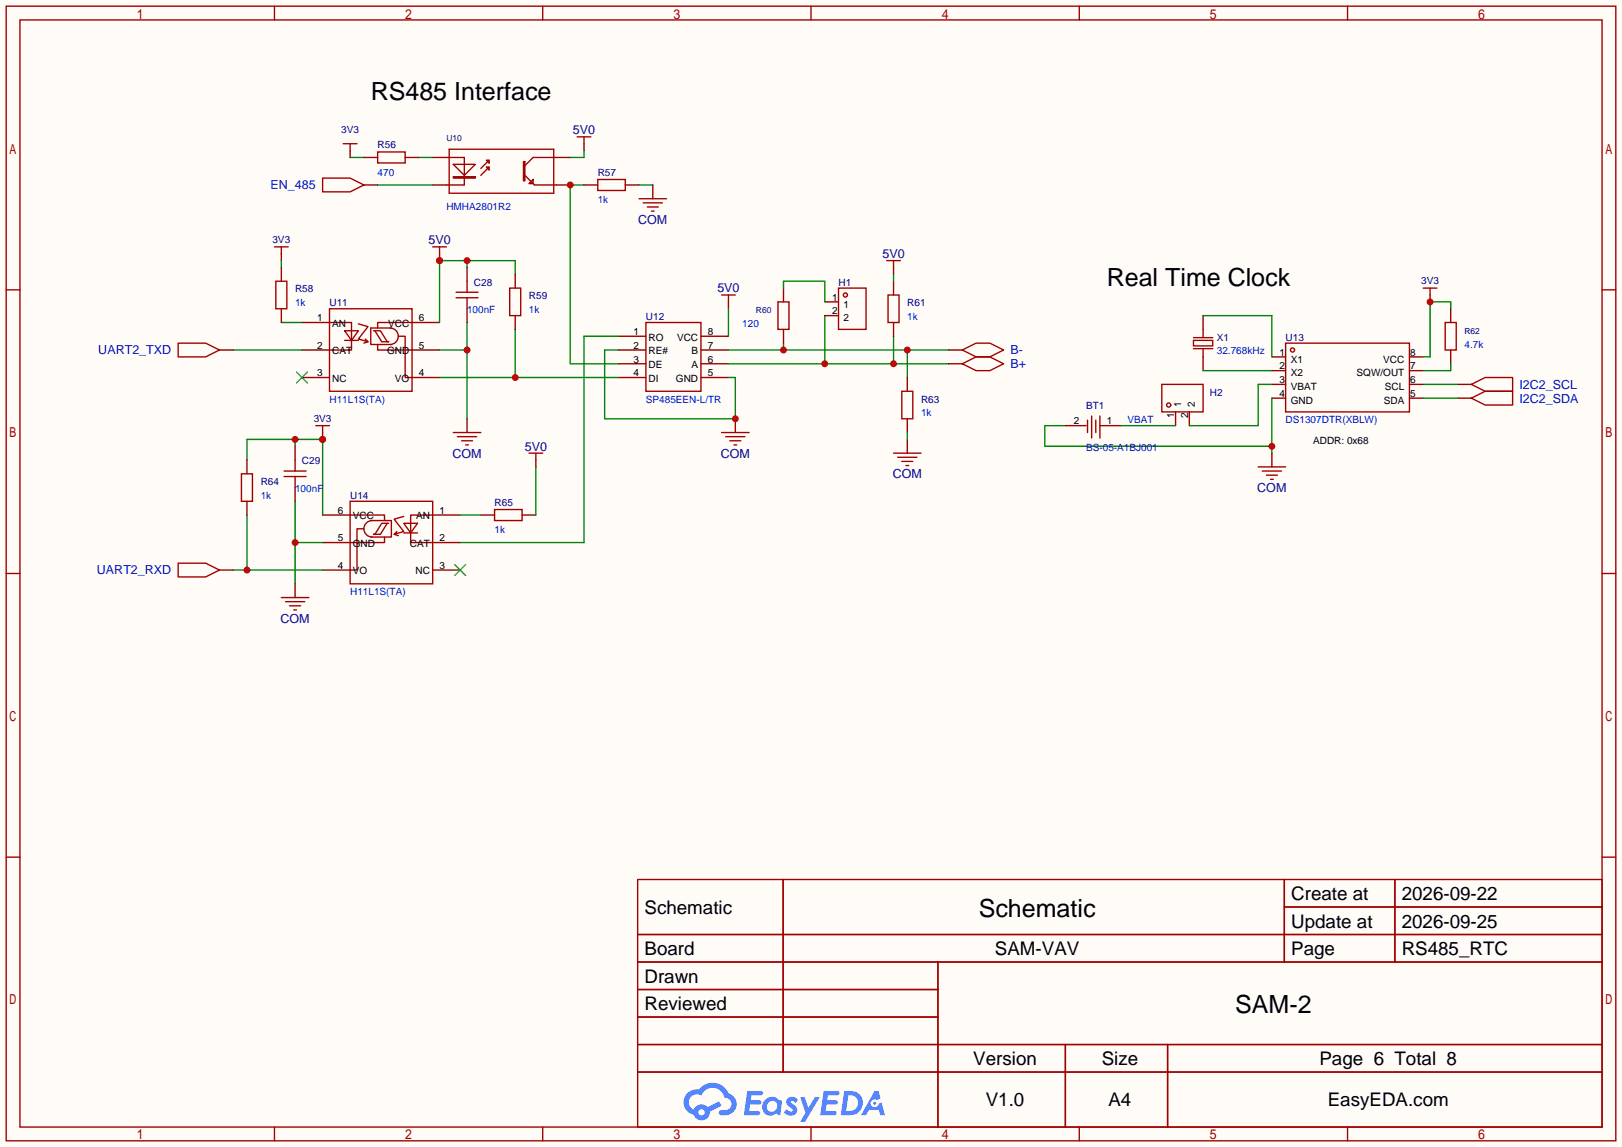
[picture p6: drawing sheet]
<svg xmlns="http://www.w3.org/2000/svg" width="299mm" height="212mm" viewBox="0 0 299 212" stroke-linecap="round" stroke-linejoin="round" font-family="sans-serif">
<path d="M0 0h299.5v211.8h-299.5z" fill="#fffcf7"/>
<g fill="none" stroke="#a10000" stroke-width=".25">
<path d="M1.1 1.1h297.2v209.6h-297.2zM3.7 3.7h292.1v204.5h-292.1zM50.7 1.1v2.6M100.2 1.1v2.6M149.7 1.1v2.6M199.3 1.1v2.6M248.8 1.1v2.6M1.1 53.5h2.6M295.8 53.5h2.5M1.1 105.9h2.6M295.8 105.9h2.5M1.1 158.3h2.6"/>
<path d="M295.8 158.3h2.5M117.7 162.4h178.1v45.8h-178.1zM117.7 172.6h178.1M117.7 177.7h178.1M144.6 162.4v35.6M173.2 177.7v30.5M237.1 162.4v15.3M237.1 167.5h58.7M257.5 162.4v15.3M117.7 182.8h55.5M117.7 192.9h178.1M117.7 187.8h55.5"/>
<path d="M117.7 198h178.1M196.7 192.9v15.3M215.6 192.9v15.3M50.7 208.2v2.5M100.2 208.2v2.5M149.7 208.2v2.5M199.3 208.2v2.5M248.8 208.2v2.5"/>
</g>
<g fill="#5487ff">
<path d="M145.5 202.8a1.3 1.3 0 0 1 1.8 .3l-.4 .6a.54 .54 0 0 0-.9-.2l.1 .2a1.58 1.58 0 0 1 1.1 1.6 1.43 1.43 0 0 1-2.5 .1l.5-.6a.64 .64 0 0 0 .5 .5 .64 .64 0 0 0 .7-.3l-.2-.2a1.6 1.6 0 0 1-1-1.6z"/>
<path d="M147.7 202.7h.9l.7 1.9 1.1-1.9h.9l-2.7 4.5h-.9l1-1.7z"/>
<path d="M138 201.5h1.6a1.31 1.31 0 0 1 1.2 .2 .4 .4 0 0 1-.3 .6h-1.8l-.1 .9h1.6a.4 .4 0 0 1 .4 .4 .4 .4 0 0 1-.4 .4h-1.7l-.2 1.2h.8a1.23 1.23 0 0 1 1.2 .2 .39 .39 0 0 1-.3 .6h-2.7z"/>
<path d="M152.1 201.5h1.6a1.32 1.32 0 0 1 1.3 .2 .39 .39 0 0 1-.4 .6h-1.7l-.2 .9h1.7a.4 .4 0 0 1 .3 .4 .4 .4 0 0 1-.4 .4h-1.7l-.2 1.2h.8a1.23 1.23 0 0 1 1.2 .2 .39 .39 0 0 1-.3 .6h-2.7z"/>
<path d="M161.5 201.5h.7l.4 1.3-.7 .4a.75 .75 0 0 0-1.1 .3 .75 .75 0 0 0 .5 1 .75 .75 0 0 0 .9-.6l.6-.3 .6 2.4h-.9l-.2-1h-1.9l-.5 1h-.9z"/>
<path d="M155.9 201.5l-.7 4.5h1.5a2.27 2.27 0 0 0 2.6-2.3 2.27 2.27 0 0 0-2.7-2.2zM156.6 202.3a1.5 1.5 0 0 1 1.8 1.5 1.5 1.5 0 0 1-1.9 1.4h-.3z"/>
<path d="M141.3 203.1a1.62 1.62 0 0 0-.4 2.1 1.62 1.62 0 0 0 2 .7l.4-.3 .3 .3 .5 .1 .3-2.5-.2-.3h-.4a1.58 1.58 0 0 0-2.5-.1zM141.9 203.6a.99 .99 0 0 1 1.6 .3 .99 .99 0 0 1-.9 1.4 .94 .94 0 0 1-1-.5 .94 .94 0 0 1 .3-1.2z"/>
<path d="M126.9 201.9a2.37 2.37 0 0 0 1.2 4 1.54 1.54 0 0 0 1.7 1 1.54 1.54 0 0 0 1.3-1.6l2.1-1.1-.5-.8-2 1.1a1.57 1.57 0 0 0-2.6 .4 1.5 1.5 0 0 1-.8-2.1 1.5 1.5 0 0 1 2.2-.5 2.23 2.23 0 0 1 2.3-1.4 2.23 2.23 0 0 1 2 1.8 1.16 1.16 0 0 1 1.2 1.1 1.16 1.16 0 0 1-1 1.3h-.7a.47 .47 0 0 0-.6 .3 .47 .47 0 0 0 .4 .6 2.23 2.23 0 0 0 2.3-.7 2.23 2.23 0 0 0 .4-2.3 2.16 2.16 0 0 0-1.3-1.1 3.2 3.2 0 0 0-5.4-.7l-1.2 .1zM129 205.4a.58 .58 0 0 1 1.1 0 .58 .58 0 0 1-1.1 0z"/>
<circle cx="161.5" cy="203.8" r=".28"/>
</g>
<g fill="none" stroke="#870000" stroke-width=".25">
<path d="M51.9 46.9v1.2M55.8 59.6h5M76.1 59.6h5.1M40.5 64.6h2.6M55.8 64.6h5M55.8 69.7h5M76.1 64.6h5.1M76.1 69.7h5.1M114.2 62.1h5.1M114.2 64.6h5.1M114.2 67.2h5.1M114.2 69.7h5.1"/>
<path d="M129.4 62.1h5.1M129.4 64.6h5.1M129.4 67.2h5.1M129.4 69.7h5.1"/>
</g>
<g fill="none" stroke="#a10000" stroke-width=".25">
<path d="M50.7 45.6h2.5M51.9 45.6v1.3M60.8 57h15.3v15.3h-15.3zM60.8 59.6h4.1v5h-4.1M66.2 59.8l1.7 .5-1.7 2.3 1.7 .5-.5-.5M76.1 59.6h-6.4v1M119.3 59.6h10.1v12.7h-10.1zM32.9 63.4h5.1l2.5 1.2-2.5 1.3h-5.1zM63.6 61.1h2.6l-1.3 1.8zM63.6 62.9h2.6M67.9 63.1l-.7 .3M69 61.1h1.2l1.3 2h.3h-1.3l-1.3-2"/>
<path d="M69.7 63.6v1h6.4M72 60.6a1.52 1.52 0 0 1 1.5 1.5 1.52 1.52 0 0 1-1.5 1.5M72.3 60.6h-3.8v3h3.8M73.5 62.1h1.3v7.6h1.3"/>
</g>
<path d="M54.7 68.7l2.1 2M56.8 68.7l-2.1 2" fill="none" stroke="#3c3" stroke-width=".25"/>
<path d="M51.9 48.1v1.3M51.9 59.6h3.9M86.2 59.6v17.7M43.1 64.6h12.7M81.2 64.6h5" fill="none" stroke="#008700" stroke-width=".25"/>
<circle cx="86.2" cy="64.6" r=".63" fill="#c00"/>
<path d="M134.5 55.8v1.2" fill="none" stroke="#870000" stroke-width=".25"/>
<path d="M133.2 54.5h2.6M134.5 54.5v1.3" fill="none" stroke="#a10000" stroke-width=".25"/>
<path d="M86.2 48.1v1.3M95.1 50.7v-2.6h-13.9v11.5M134.5 57v5.1" fill="none" stroke="#008700" stroke-width=".25"/>
<g fill="#c00">
<circle cx="81.2" cy="48.1" r=".63"/>
<circle cx="86.2" cy="48.1" r=".63"/>
</g>
<path d="M81.2 69.7h33M95.1 60.8v8.9" fill="none" stroke="#008700" stroke-width=".25"/>
<circle cx="95.1" cy="69.7" r=".63" fill="#c00"/>
<path d="M51.9 49.4v2.5M51.9 57v2.6M86.2 49.4v2.5M86.2 57v2.6M95.1 50.7v2.5M95.1 58.3v2.5M59.6 95.1h5M79.9 95.1h5.1M59.6 100.2h5M59.6 105.3h5M79.9 100.2h5.1M79.9 105.3h5.1" fill="none" stroke="#870000" stroke-width=".25"/>
<g fill="none" stroke="#a10000" stroke-width=".25">
<path d="M50.9 51.9h2.1v5.1h-2.1zM84.2 55h4.1M84.2 54h4.1M86.2 51.9v2.1M86.2 55v2M94.1 53.2h2v5.1h-2zM64.6 92.6h15.3v15.2h-15.3zM64.6 95.1h6.4v1M67.2 97.7h-1.3v7.6h-1.3M68.5 96.1h3.8v3.1h-3.8M68.7 96.1a1.52 1.52 0 0 0-1.5 1.6 1.52 1.52 0 0 0 1.5 1.5M71 99.2v1h-6.4"/>
<path d="M71.5 96.6l-1.3 2.1h-1.2h.2l1.3-2.1h1.3M72.8 98.7l.7 .2M74.5 96.6h2.6l-1.3 1.8zM74.5 95.4l-1.7 .5 1.7 2.3-1.7 .5 .5-.5M74.5 98.4h2.6M79.9 95.1h-4.1v5.1h4.1"/>
</g>
<path d="M83.9 104.3l2.1 2M86 104.3l-2.1 2" fill="none" stroke="#3c3" stroke-width=".25"/>
<path d="M45.6 85v-3.8h14v13.9M54.5 81.2v1.2" fill="none" stroke="#008700" stroke-width=".25"/>
<g fill="#c00">
<circle cx="59.6" cy="81.2" r=".63"/>
<circle cx="54.5" cy="81.2" r=".63"/>
</g>
<path d="M59.6 79.9v1.3" fill="none" stroke="#870000" stroke-width=".25"/>
<circle cx="59.6" cy="81.2" r=".63" fill="#c00"/>
<path d="M58.3 78.6h2.5M59.6 78.6v1.3" fill="none" stroke="#a10000" stroke-width=".25"/>
<path d="M54.5 92.6v15.2M54.5 100.2h5.1" fill="none" stroke="#008700" stroke-width=".25"/>
<circle cx="54.5" cy="100.2" r=".63" fill="#c00"/>
<path d="M54.5 82.4v2.6M54.5 90v2.6" fill="none" stroke="#870000" stroke-width=".25"/>
<path d="M52.5 88h4M52.5 87h4M54.5 85v2M54.5 88v2" fill="none" stroke="#a10000" stroke-width=".25"/>
<path d="M45.6 95.1v10.2M43.1 105.3h16.5" fill="none" stroke="#008700" stroke-width=".25"/>
<circle cx="45.6" cy="105.3" r=".63" fill="#c00"/>
<g fill="none" stroke="#870000" stroke-width=".25">
<path d="M64.6 27.8v1.3M67.2 29.1h2.5M67.2 34.2h2.5M74.8 29.1h2.5M79.9 29.1h2.5M79.9 34.2h2.5M102.7 29.1h2.6M102.7 34.2h2.6M107.8 26.5v1.3M45.6 85v2.5M45.6 92.6v2.5M88.8 95.1h2.5"/>
<path d="M96.4 95.1h2.5M98.9 85v1.2M40.5 105.3h2.6"/>
</g>
<g fill="none" stroke="#a10000" stroke-width=".25">
<path d="M59.6 32.9h5l2.6 1.3-2.6 1.2h-5zM63.4 26.5h2.5M64.6 26.5v1.3M69.7 28.1h5.1v2h-5.1zM82.4 29.1h3.3v5.1h-3.3M82.9 27.6h19.3v8.1h-19.3zM83.7 30.4h4.1l-2.1 2zM83.7 32.6h4.1v.3h-4.1zM89.8 29.6h.5v.5zM89.8 30.9h.5v.5zM90.3 30.9l-1.5 1.5M90.3 29.6l-1.5 1.5"/>
<path d="M96.6 29.8h.3v3.6h-.3zM96.9 32.4l1.8 1.8h4M98.4 33.1v.8h-.7zM102.7 29.1h-4.3l-1.5 1.5M106.6 25.3h2.5M107.8 25.3v1.2M44.6 87.5h2v5.1h-2zM91.3 94.1h5.1v2h-5.1zM97.7 83.7h2.5M98.9 83.7v1.3M32.9 104h5.1l2.5 1.3-2.5 1.3h-5.1z"/>
</g>
<path d="M64.6 29.1h2.6M69.7 34.2h10.2M77.3 29.1h2.6M107.8 27.8v1.3h-2.5M107.8 34.2h-2.5v33h8.9M114.2 62.1h-6.4v38.1h-22.8M85 95.1h3.8M98.9 86.2v8.9" fill="none" stroke="#008700" stroke-width=".25"/>
<circle cx="105.3" cy="34.2" r=".63" fill="#c00"/>
<path d="M118 34.2h2.5M114.2 64.6h-2.6v12.7h24.2v-7.6h-1.3M134.5 64.6h40.6M144.7 63.4v1.2M167.5 64.6v5.1" fill="none" stroke="#008700" stroke-width=".25"/>
<path d="M107.8 34.2h2.6M115.4 34.2h2.6" fill="none" stroke="#870000" stroke-width=".25"/>
<path d="M110.4 33.1h5v2.1h-5z" fill="none" stroke="#a10000" stroke-width=".25"/>
<g fill="#c00">
<circle cx="144.7" cy="64.6" r=".63"/>
<circle cx="167.5" cy="64.6" r=".63"/>
</g>
<path d="M152.3 58.3v8.9M134.5 67.2h40.6M165 62.1v5.1" fill="none" stroke="#008700" stroke-width=".25"/>
<g fill="#c00">
<circle cx="152.3" cy="67.2" r=".63"/>
<circle cx="165" cy="67.2" r=".63"/>
</g>
<g fill="none" stroke="#870000" stroke-width=".25">
<path d="M222.1 58.3v2.5M264 54.5v1.3M175.1 64.6h2.6M175.1 67.2h2.6M222.1 65.9v2.6M234.8 65.9h2.6M234.8 68.5h2.6M234.8 71h2.6M234.8 73.5h2.6M260.2 65.9h2.6M260.2 68.5h2.6M260.2 71h2.6"/>
<path d="M260.2 73.5h2.6"/>
</g>
<g fill="none" stroke="#a10000" stroke-width=".25">
<path d="M262.8 53.2h2.5M264 53.2v1.3M177.7 64.6l2.5-1.2h2.6l2.5 1.2-2.5 1.3h-2.6zM177.7 67.2l2.5-1.3h2.6l2.5 1.3-2.5 1.3h-2.6zM220.3 62.9h3.6v1h-3.6zM220.3 64.4h3.6M220.3 62.4h3.6M222.1 60.8v1.6M222.1 64.4v1.5M237.4 63.4h22.8v12.7h-22.8z"/>
<circle cx="238.6" cy="64.6" r=".38"/>
</g>
<path d="M222.1 58.3h12.7v7.6M267.8 57v-1.2h-3.8v10.1h-1.2M222.1 68.5h12.7" fill="none" stroke="#008700" stroke-width=".25"/>
<circle cx="264" cy="55.8" r=".63" fill="#c00"/>
<path d="M267.8 57v2.6M267.8 64.6v2.6M269.1 71h2.6M269.1 73.5h2.6" fill="none" stroke="#870000" stroke-width=".25"/>
<path d="M266.8 59.6h2.1v5h-2.1zM271.7 71l2.5-1.3h5.1v2.6h-5.1zM271.7 73.5l2.5-1.2h5.1v2.5h-5.1z" fill="none" stroke="#a10000" stroke-width=".25"/>
<path d="M196.7 78.6h-3.8v3.8h41.9M234.8 73.5v10.2M262.8 71h6.3M262.8 73.5h6.3M267.8 67.2v1.3h-5" fill="none" stroke="#008700" stroke-width=".25"/>
<circle cx="234.8" cy="82.4" r=".63" fill="#c00"/>
<path d="M120.5 34.2v2.5M135.8 77.3v2.6" fill="none" stroke="#870000" stroke-width=".25"/>
<path d="M118 36.7h5.1M118.7 37.5h3.6M119.5 38.2h2M120.3 39h.5" fill="none" stroke="#a10000" stroke-width=".25"/>
<circle cx="135.8" cy="77.3" r=".63" fill="#c00"/>
<path d="M83.7 79.9h5.1M133.2 79.9h5.1M84.5 80.6h3.5M85.2 81.4h2M86 82.2h.5M134 80.6h3.5M134.7 81.4h2.1M135.5 82.2h.5M51.9 110.4h5.1M52.7 111.1h3.6M53.5 111.9h2M54.2 112.6h.5" fill="none" stroke="#a10000" stroke-width=".25"/>
<path d="M81.2 46.9v1.2M86.2 77.3v2.6M54.5 107.8v2.6" fill="none" stroke="#870000" stroke-width=".25"/>
<circle cx="81.2" cy="48.1" r=".63" fill="#c00"/>
<g fill="none" stroke="#a10000" stroke-width=".25">
<path d="M79.9 45.6h2.5M81.2 45.6v1.3M143.6 55.8h2.1v5h-2.1zM154.8 53.2h5.1v7.6h-5.1zM163.7 48.1h2.5M164 54.5h2v5.1h-2zM165 48.1v1.3M166.5 72.3h2v5h-2zM200.8 77.6v2.3M201.5 76.8v4.1M202.3 77.6v2.3M203.1 76.8v4.1"/>
<path d="M214.5 71h7.6v5.1h-7.6zM165 83.7h5.1M165.7 84.5h3.6M166.5 85.2h2M167.3 86h.5M232.3 86.2h5.1M233 87h3.6M233.8 87.8h2M234.6 88.5h.5"/>
<circle cx="156.1" cy="54.5" r=".38"/>
<circle cx="215.8" cy="74.8" r=".38"/>
</g>
<g fill="none" stroke="#870000" stroke-width=".25">
<path d="M144.7 53.2v2.6M152.3 55.8h2.5M152.3 58.3h2.5M165 49.4v1.3M165 51.9v2.6M165 59.6v2.5M144.7 60.8v2.6M167.5 69.7v2.6M167.5 77.3v2.6M196.7 78.6h3.8M203.1 78.6h3.8M217 76.1v2.5"/>
<path d="M219.6 76.1v2.5M167.5 81.2v2.5M234.8 83.7v2.5"/>
</g>
<path d="M144.7 53.2v-1.3h7.6v3.9M165 50.7v1.2M167.5 79.9v1.3M206.9 78.6h10.1M234.8 71h-2.5v7.6h-12.7" fill="none" stroke="#008700" stroke-width=".25"/>
<g font-size="4.6">
<text x="68.5" y="18.5">RS485 Interface</text>
<text x="204.3" y="52.8">Real Time Clock</text>
<text x="180.7" y="169.4">Schematic</text>
<text x="228.1" y="187.1">SAM-2</text>
</g>
<g font-size="3.5">
<text x="238.4" y="166.2">Create at</text>
<text x="258.8" y="166.2">2026-09-22</text>
<text x="119" y="168.8">Schematic</text>
<text x="238.4" y="171.3">Update at</text>
<text x="258.8" y="171.3">2026-09-25</text>
<text x="119" y="176.4">Board</text>
<text x="183.7" y="176.4">SAM-VAV</text>
<text x="238.4" y="176.4">Page</text>
<text x="258.8" y="176.4">RS485_RTC</text>
<text x="119" y="181.5">Drawn</text>
<text x="119" y="186.6">Reviewed</text>
<text x="179.7" y="196.7">Version</text>
<text x="203.4" y="196.7">Size</text>
<text x="243.6" y="196.7">Page 6 Total 8</text>
<text x="182" y="204.3">V1.0</text>
<text x="204.7" y="204.3">A4</text>
<text x="245.1" y="204.3">EasyEDA.com</text>
</g>
<g font-size="2.3" fill="#000080">
<text x="105.8" y="24.8">5V0</text>
<text x="117.8" y="41.3">COM</text>
<text x="79.1" y="45.1">5V0</text>
<text x="162.9" y="47.7">5V0</text>
<text x="132.4" y="54">5V0</text>
<text x="96.9" y="83.2">5V0</text>
<text x="83.5" y="84.5">COM</text>
<text x="133.1" y="84.5">COM</text>
<text x="164.8" y="88.3">COM</text>
<text x="232.1" y="90.9">COM</text>
<text x="51.8" y="115">COM</text>
</g>
<g font-size="2.3" fill="#00f">
<text x="49.9" y="35">EN_485</text>
<text x="18.2" y="65.5">UART2_TXD</text>
<text x="186.6" y="65.5">B-</text>
<text x="186.6" y="68">B+</text>
<text x="280.5" y="71.8">I2C2_SCL</text>
<text x="280.5" y="74.3">I2C2_SDA</text>
<text x="17.9" y="106.1">UART2_RXD</text>
</g>
<g font-size="1.8" fill="#000080">
<text x="63" y="24.6">3V3</text>
<text x="69.7" y="27.4">R56</text>
<text x="110.4" y="32.4">R57</text>
<text x="50.3" y="44.9">3V3</text>
<text x="87.5" y="52.8">C28</text>
<text x="154.8" y="52.8">H1</text>
<text x="262.4" y="52.5">3V3</text>
<text x="54.5" y="54">R58</text>
<text x="60.8" y="56.6">U11</text>
<text x="97.7" y="55.3">R59</text>
<text x="119.3" y="59.1">U12</text>
<text x="167.5" y="56.6">R61</text>
<text x="224.7" y="62.9">X1</text>
<text x="237.4" y="62.9">U13</text>
<text x="57.9" y="77.9">3V3</text>
<text x="170.1" y="74.3">R63</text>
<text x="200.5" y="75.6">BT1</text>
<text x="223.4" y="73.1">H2</text>
<text x="48.1" y="89.6">R64</text>
<text x="55.8" y="85.8">C29</text>
<text x="64.6" y="92.1">U14</text>
<text x="91.3" y="93.4">R65</text>
</g>
<g font-size="1.8" fill="#00f">
<text x="69.7" y="32.4">470</text>
<text x="82.4" y="38.8">HMHA2801R2</text>
<text x="110.4" y="37.5">1k</text>
<text x="54.5" y="56.6">1k</text>
<text x="86.2" y="57.8">100nF</text>
<text x="97.7" y="57.8">1k</text>
<text x="167.5" y="59.1">1k</text>
<text x="137" y="60.4">120</text>
<text x="224.7" y="65.5">32.768kHz</text>
<text x="270.4" y="64.2">4.7k</text>
<text x="60.8" y="74.3">H11L1S(TA)</text>
<text x="119.3" y="74.3">SP485EEN-L/TR</text>
<text x="170.1" y="76.9">1k</text>
<text x="200.5" y="83.2">BS-05-A1BJ001</text>
<text x="208.2" y="78.2">VBAT</text>
<text x="237.4" y="78.2">DS1307DTR(XBLW)</text>
<text x="48.1" y="92.1">1k</text>
<text x="54.5" y="90.9">100nF</text>
<text x="91.3" y="98.5">1k</text>
<text x="64.6" y="109.9">H11L1S(TA)</text>
</g>
<g font-size="1.8">
<text x="58.5" y="59.3">1</text>
<text x="77.3" y="59.3">6</text>
<text x="153.7" y="55.5">1</text>
<text x="153.7" y="58.1">2</text>
<text x="155.8" y="56.8">1</text>
<text x="155.8" y="59.3">2</text>
<text x="58.5" y="64.4">2</text>
<text x="61.3" y="60.3">AN</text>
<text x="61.3" y="65.4">CAT</text>
<text x="71.5" y="65.4">GND</text>
<text x="71.7" y="60.3">VCC</text>
<text x="77.3" y="64.4">5</text>
<text x="117" y="61.9">1</text>
<text x="117" y="64.4">2</text>
<text x="119.8" y="62.9">RO</text>
<text x="119.8" y="65.4">RE#</text>
<text x="125" y="62.9">VCC</text>
<text x="127.7" y="65.4">B</text>
<text x="130.7" y="64.4">7</text>
<text x="130.7" y="61.9">8</text>
<text x="236.2" y="65.7">1</text>
<text x="260.3" y="65.7">8</text>
<text x="58.5" y="69.5">3</text>
<text x="61.3" y="70.5">NC</text>
<text x="72.9" y="70.5">VO</text>
<text x="77.3" y="69.5">4</text>
<text x="117" y="67">3</text>
<text x="117" y="69.5">4</text>
<text x="119.8" y="68">DE</text>
<text x="119.8" y="70.5">DI</text>
<text x="124.8" y="70.5">GND</text>
<text x="127.7" y="68">A</text>
<text x="130.7" y="69.5">5</text>
<text x="130.7" y="67">6</text>
<text x="236.2" y="68.2">2</text>
<text x="236.2" y="70.8">3</text>
<text x="238.3" y="67">X1</text>
<text x="238.3" y="69.5">X2</text>
<text x="250.5" y="69.5">SQW/OUT</text>
<text x="255.4" y="67">VCC</text>
<text x="260.3" y="70.8">6</text>
<text x="260.3" y="68.2">7</text>
<text x="216.8" y="77.2" transform="rotate(-90 216.8 77.2)">1</text>
<text x="218.1" y="75.1" transform="rotate(-90 218.1 75.1)">1</text>
<text x="219.4" y="77.2" transform="rotate(-90 219.4 77.2)">2</text>
<text x="220.6" y="75.1" transform="rotate(-90 220.6 75.1)">2</text>
<text x="236.2" y="73.3">4</text>
<text x="238.3" y="72">VBAT</text>
<text x="238.3" y="74.6">GND</text>
<text x="255.5" y="74.6">SDA</text>
<text x="255.7" y="72">SCL</text>
<text x="260.3" y="73.3">5</text>
<text x="198.2" y="78.4">2</text>
<text x="204.3" y="78.4">1</text>
<text x="242.4" y="82">ADDR: 0x68</text>
<text x="62.3" y="94.9">6</text>
<text x="65.2" y="95.9">VCC</text>
<text x="76.8" y="95.9">AN</text>
<text x="81.2" y="94.9">1</text>
<text x="62.3" y="100">5</text>
<text x="65.2" y="101">GND</text>
<text x="75.7" y="101">CAT</text>
<text x="81.2" y="100">2</text>
<text x="62.3" y="105.1">4</text>
<text x="65.2" y="106.1">VO</text>
<text x="76.7" y="106.1">NC</text>
<text x="81.2" y="105.1">3</text>
</g>
<g font-size="1.6" fill="#000080">
<text x="82.4" y="26.1">U10</text>
<text x="139.6" y="57.8">R60</text>
<text x="270.4" y="61.6">R62</text>
</g>
</svg>
